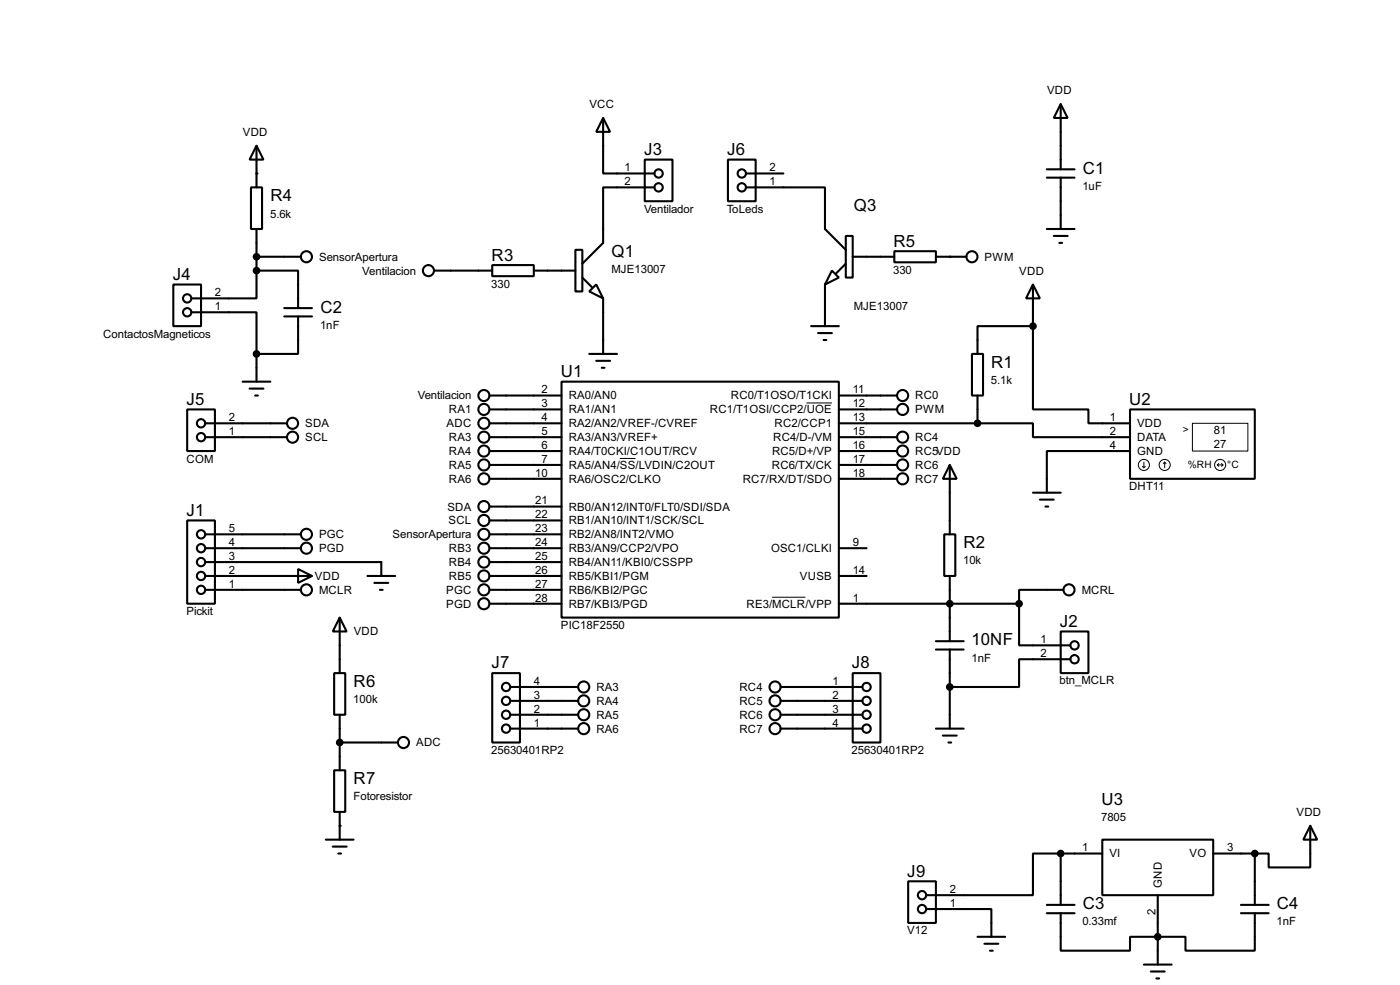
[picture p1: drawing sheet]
<svg xmlns="http://www.w3.org/2000/svg" width="256mm" height="180mm" viewBox="0 0 256 180" stroke-linecap="round" stroke-linejoin="round" font-family="sans-serif">
<g fill="none" stroke="#000" stroke-width=".38">
<path d="M194.3 19l1.3 2.6h-2.6zM194.3 19v12M46 34.3h2v7.6h-2zM47 26.7l1.3 2.5h-2.6zM47 26.7v7.6M110.5 21.6l1.3 2.5h-2.6zM110.5 21.6v10.1h9.4M118.1 29.2h5.1v7.6h-5.1zM119.9 34.3h-9.4v10.1l-3.8 3.9M133.3 29.2h5.1v7.6h-5.1zM136.7 34.3h14.4v7.6l3.8 3.8M136.7 31.7h6.8"/>
<path d="M191.8 31h5M191.8 32.5h5M194.3 32.5v9.4M31.7 52.1h5.1v7.6h-5.1zM35.1 57.1h11.9v7.7M47 49.5v5.1h-11.9M47 49.5h7.6v6.9M47 47h8.1M47 41.9v7.6M52.1 56.4h5M52.1 57.9h5M54.6 57.9v6.9h-7.6"/>
<path d="M79.5 49.5h10.7M90.2 48.5h7.6v2h-7.6zM97.8 49.5h7.6M105.4 45.7h1.3v7.6h-1.3zM106.7 50.8l1.8 1.8M107.9 53.3l1.3-1.2 1.3 2.5zM110.5 54.6v10.2M148.6 59.7h5.1M151.1 52.1v7.6M152.4 49.5l1.3 1.3-2.6 1.3zM154.9 43.2h1.3v7.6h-1.3zM154.9 48.3l-1.7 1.7"/>
<path d="M156.2 47h7.6M163.8 46h7.6v2h-7.6zM171.4 47h5.6M189.2 52.1l1.3 2.5h-2.5zM189.2 59.7v15.2h10.2v2.6h7.6M189.2 59.7h-10.1v5.1M189.2 52.1v7.6M191.8 41.9h5M193 43.2h2.6M194.1 44.4h.5M34.3 74.9h5.1v7.6h-5.1zM37.6 77.5h15"/>
<path d="M44.4 69.8h5.1M45.7 71.1h2.6M46.7 72.4h.5M47 64.8v5M89.7 77.5h13.2M89.7 72.4h13.2M89.7 74.9h13.2M102.9 69.8h50.8v43.2h-50.8zM107.9 64.8h5.1M109.2 66h2.6M110.2 67.3h.5M149.9 61h2.5"/>
<path d="M150.9 62.2h.5M153.7 77.5h25.4M153.7 72.4h10.6M153.7 74.9h10.6M178.1 64.8h2v7.6h-2zM179.1 77.5h10.1v2.5h17.8M179.1 72.4v5.1M207 74.9h22.9v12.7h-22.9zM34.3 95.2h5.1v15.3h-5.1zM37.6 97.8h17.5M37.6 80h15M89.7 97.8h13.2"/>
<path d="M89.7 80h13.2M89.7 92.7h13.2M89.7 95.2h13.2M89.7 82.5h13.2M89.7 85.1h13.2M89.7 87.6h13.2M153.7 80h10.6M153.7 82.5h10.6M153.7 85.1h10.6M153.7 87.6h10.6M173 97.8h2v7.6h-2zM174 85.1l1.3 2.5h-2.6z"/>
<path d="M174 85.1v12.7M189.2 90.2h5.1M190.5 91.4h2.5M191.5 92.7h.5M207 82.5h-15.2v7.7M37.6 107.9h17.5M37.6 100.3h17.5M37.6 105.4h19.5M37.6 102.9h32.2v2.5M54.6 104.1l2.5 1.3-2.5 1.3zM62.2 113l1.3 2.6h-2.5zM62.2 113v10.2"/>
<path d="M67.3 105.4h5.1M68.6 106.7h2.5M69.6 107.9h.5M89.7 107.9h13.2M89.7 110.5h13.2M89.7 100.3h13.2M89.7 105.4h13.2M89.7 102.9h13.2M153.7 110.5h33M153.7 100.3h5M153.7 105.4h5M171.4 117.3h5.1"/>
<path d="M171.4 118.9h5.1M174 105.4v11.9M174 118.9v14.4M186.7 110.5v7.6h9.4M194.3 115.6h5.1v7.6h-5.1zM194.8 107.9h-8.1v2.6M61.2 123.2h2v7.6h-2zM62.2 130.8v10.2M62.2 135.9h10.7M90.2 123.2h5v12.7h-5zM93.5 125.7h12.4M93.5 128.3h12.4"/>
<path d="M93.5 130.8h12.4M93.5 133.3h12.4M143 125.7h15M143 128.3h15M143 130.8h15M143 133.3h15M156.2 123.2h5.1v12.7h-5.1zM171.4 133.3h5.1M172.7 134.6h2.6M173.7 135.9h.5M196.1 120.6h-9.4v5.1h-12.7M59.7 153.7h5.1"/>
<path d="M61 154.9h2.5M61.2 141h2v7.6h-2zM62 156.2h.5M62.2 148.6v5.1M194.3 156.2h-5.1v7.6h-19.5M194.3 156.2v9.4M194.3 156.2h7.6M201.9 153.7h20.3v10.1h-20.3zM222.2 156.2h7.7M229.9 156.2v9.4M240 151.1l1.3 2.6h-2.5zM240 151.1v7.6h-7.6v-2.5h-2.5"/>
<path d="M166.4 161.3h5v7.6h-5zM169.7 166.4h11.9v5M179.1 171.4h5M180.3 172.7h2.6M181.4 174h.5M191.8 165.6h5M191.8 167.1h5M194.3 167.1v6.9h12.7v-2.6h10.2v2.6h12.7v-6.9M209.5 176.5h5.1M210.8 177.8h2.6M211.8 179.1h.5M212.1 163.8v12.7"/>
<path d="M227.3 165.6h5.1M227.3 167.1h5.1"/>
<circle cx="120.6" cy="31.8" r=".76"/>
<circle cx="120.6" cy="34.3" r=".76"/>
<circle cx="135.9" cy="34.3" r=".76"/>
<circle cx="135.9" cy="31.8" r=".76"/>
<circle cx="34.3" cy="54.6" r=".76"/>
<circle cx="34.3" cy="57.2" r=".76"/>
<circle cx="56.1" cy="47" r="1.02"/>
<circle cx="78.5" cy="49.5" r="1.02"/>
<circle cx="178.1" cy="47" r="1.02"/>
<circle cx="36.8" cy="77.5" r=".76"/>
<circle cx="53.6" cy="77.5" r="1.02"/>
<circle cx="88.6" cy="77.5" r="1.02"/>
<circle cx="88.6" cy="74.9" r="1.02"/>
<circle cx="88.6" cy="72.4" r="1.02"/>
<circle cx="165.4" cy="72.4" r="1.02"/>
<circle cx="165.4" cy="74.9" r="1.02"/>
<circle cx="36.8" cy="97.8" r=".76"/>
<circle cx="36.8" cy="80" r=".76"/>
<circle cx="53.6" cy="80" r="1.02"/>
<circle cx="56.1" cy="97.8" r="1.02"/>
<circle cx="88.6" cy="82.6" r="1.02"/>
<circle cx="88.6" cy="85.1" r="1.02"/>
<circle cx="88.6" cy="87.6" r="1.02"/>
<circle cx="88.6" cy="80" r="1.02"/>
<circle cx="88.6" cy="95.3" r="1.02"/>
<circle cx="88.6" cy="92.7" r="1.02"/>
<circle cx="88.6" cy="97.8" r="1.02"/>
<circle cx="165.4" cy="80" r="1.02"/>
<circle cx="165.4" cy="82.6" r="1.02"/>
<circle cx="165.4" cy="87.6" r="1.02"/>
<circle cx="165.4" cy="85.1" r="1.02"/>
<circle cx="36.8" cy="102.9" r=".76"/>
<circle cx="36.8" cy="100.3" r=".76"/>
<circle cx="36.8" cy="108" r=".76"/>
<circle cx="36.8" cy="105.4" r=".76"/>
<circle cx="56.1" cy="100.3" r="1.02"/>
<circle cx="56.1" cy="108" r="1.02"/>
<circle cx="88.6" cy="108" r="1.02"/>
<circle cx="88.6" cy="110.5" r="1.02"/>
<circle cx="88.6" cy="102.9" r="1.02"/>
<circle cx="88.6" cy="100.3" r="1.02"/>
<circle cx="88.6" cy="105.4" r="1.02"/>
<circle cx="195.8" cy="108" r="1.02"/>
<circle cx="196.8" cy="118.1" r=".76"/>
<circle cx="73.9" cy="135.9" r="1.02"/>
<circle cx="92.7" cy="133.4" r=".76"/>
<circle cx="92.7" cy="128.3" r=".76"/>
<circle cx="92.7" cy="125.7" r=".76"/>
<circle cx="92.7" cy="130.8" r=".76"/>
<circle cx="106.9" cy="125.7" r="1.02"/>
<circle cx="106.9" cy="128.3" r="1.02"/>
<circle cx="106.9" cy="133.4" r="1.02"/>
<circle cx="106.9" cy="130.8" r="1.02"/>
<circle cx="142" cy="133.4" r="1.02"/>
<circle cx="142" cy="125.7" r="1.02"/>
<circle cx="142" cy="130.8" r="1.02"/>
<circle cx="142" cy="128.3" r="1.02"/>
<circle cx="158.7" cy="128.3" r=".76"/>
<circle cx="158.7" cy="133.4" r=".76"/>
<circle cx="158.7" cy="130.8" r=".76"/>
<circle cx="158.7" cy="125.7" r=".76"/>
<circle cx="196.8" cy="120.7" r=".76"/>
<circle cx="168.9" cy="166.4" r=".76"/>
<circle cx="168.9" cy="163.8" r=".76"/>
</g>
<g fill="#000">
<circle cx="47" cy="31.7" r=".19"/>
<circle cx="174" cy="47" r=".19"/>
<circle cx="62.2" cy="151.1" r=".19"/>
</g>
<g fill="none" stroke="#000" stroke-width=".18">
<path d="M147.7 73.7h4.7M218.4 77.5h10.2v5h-10.2zM113.5 83.9h2.9M209.3 85.3l.2 .3M209.5 84.6v1M209.8 85.3l-.3 .3M213.4 84.6l-.3 .2M213.4 84.6l.2 .2M213.4 84.6v1M223 85.1h1M223 85.1l.3 .2M223.3 84.8l-.3 .3"/>
<path d="M223.8 84.8l.2 .3M224 85.1l-.2 .2M141.4 109.3h6.1"/>
<circle cx="209.5" cy="85.1" r="1.02"/>
<circle cx="213.4" cy="85.1" r="1.02"/>
<circle cx="223.5" cy="85.1" r="1.02"/>
</g>
<g fill="#000" stroke="#000" stroke-width=".38">
<circle cx="47" cy="49.5" r=".51"/>
<circle cx="47" cy="47" r=".51"/>
<circle cx="189.2" cy="59.7" r=".51"/>
<circle cx="47" cy="64.8" r=".51"/>
<circle cx="179.1" cy="77.5" r=".51"/>
<circle cx="174" cy="110.5" r=".51"/>
<circle cx="186.7" cy="110.5" r=".51"/>
<circle cx="62.2" cy="135.9" r=".51"/>
<circle cx="174" cy="125.7" r=".51"/>
<circle cx="194.3" cy="156.2" r=".51"/>
<circle cx="229.9" cy="156.2" r=".51"/>
<circle cx="212.1" cy="171.4" r=".51"/>
</g>
<g font-size="3.4">
<text x="118" y="28.4">J3</text>
<text x="133.2" y="28.4">J6</text>
<text x="198.3" y="31.8">C1</text>
<text x="49.5" y="36.9">R4</text>
<text x="156.4" y="38.6">Q3</text>
<text x="90.1" y="47.7">R3</text>
<text x="112" y="47">Q1</text>
<text x="163.7" y="45.2">R5</text>
<text x="31.6" y="51.3">J4</text>
<text x="58.7" y="57.2">C2</text>
<text x="102.8" y="69">U1</text>
<text x="181.6" y="67.4">R1</text>
<text x="34.2" y="74.1">J5</text>
<text x="206.9" y="74.1">U2</text>
<text x="34.2" y="94.4">J1</text>
<text x="176.5" y="100.3">R2</text>
<text x="178" y="118.1">10NF</text>
<text x="194.2" y="114.7">J2</text>
<text x="64.8" y="125.7">R6</text>
<text x="90.1" y="122.3">J7</text>
<text x="156.1" y="122.3">J8</text>
<text x="64.8" y="143.5">R7</text>
<text x="201.8" y="147.3">U3</text>
<text x="166.2" y="160.4">J9</text>
<text x="198.3" y="166.4">C3</text>
<text x="233.9" y="166.4">C4</text>
</g>
<g font-size="2.3">
<text x="191.8" y="17.2">VDD</text>
<text x="108" y="19.8">VCC</text>
<text x="44.5" y="24.8">VDD</text>
<text x="114.4" y="31.4">1</text>
<text x="114.4" y="33.9">2</text>
<text x="141" y="33.9">1</text>
<text x="141" y="31.4">2</text>
<text x="198.3" y="34.8">1uF</text>
<text x="49.5" y="39.8">5.6k</text>
<text x="118" y="38.9">Ventilador</text>
<text x="133.2" y="38.9">ToLeds</text>
<text x="58.5" y="47.7">SensorApertura</text>
<text x="180.4" y="47.7">PWM</text>
<text x="66.4" y="50.2">Ventilacion</text>
<text x="90" y="52.7">330</text>
<text x="112" y="50">MJE13007</text>
<text x="163.6" y="50.1">330</text>
<text x="186.7" y="50.2">VDD</text>
<text x="39.4" y="56.8">1</text>
<text x="39.4" y="54.2">2</text>
<text x="156.4" y="56.7">MJE13007</text>
<text x="18.9" y="61.8">ContactosMagneticos</text>
<text x="58.6" y="60.2">1nF</text>
<text x="181.5" y="70.3">5.1k</text>
<text x="41.9" y="77.1">2</text>
<text x="76.5" y="73.1">Ventilacion</text>
<text x="82.2" y="75.6">RA1</text>
<text x="99.2" y="72">2</text>
<text x="99.2" y="74.5">3</text>
<text x="99.2" y="77.1">4</text>
<text x="104.2" y="73.1">RA0/AN0</text>
<text x="104.2" y="75.6">RA1/AN1</text>
<text x="130" y="75.6">RC1/T1OSI/CCP2/UOE</text>
<text x="133.9" y="73.1">RC0/T1OSO/T1CKI</text>
<text x="156.2" y="72">11</text>
<text x="156.2" y="74.5">12</text>
<text x="156.2" y="77.1">13</text>
<text x="167.7" y="75.6">PWM</text>
<text x="167.7" y="73.1">RC0</text>
<text x="203.3" y="77.1">1</text>
<text x="41.9" y="79.6">1</text>
<text x="55.9" y="78.2">SDA</text>
<text x="55.9" y="80.7">SCL</text>
<text x="81.8" y="78.2">ADC</text>
<text x="82.2" y="80.7">RA3</text>
<text x="82.2" y="83.3">RA4</text>
<text x="99.2" y="79.6">5</text>
<text x="99.2" y="82.2">6</text>
<text x="104.2" y="78.2">RA2/AN2/VREF-/CVREF</text>
<text x="104.2" y="80.7">RA3/AN3/VREF+</text>
<text x="104.2" y="83.3">RA4/T0CKI/C1OUT/RCV</text>
<text x="141.4" y="83.3">RC5/D+/VP</text>
<text x="141.6" y="80.7">RC4/D-/VM</text>
<text x="141.9" y="78.2">RC2/CCP1</text>
<text x="156.2" y="79.6">15</text>
<text x="156.2" y="82.2">16</text>
<text x="167.7" y="80.7">RC4</text>
<text x="167.7" y="83.3">RC5VDD</text>
<text x="203.3" y="79.6">2</text>
<text x="203.3" y="82.2">4</text>
<text x="208.3" y="80.7">DATA</text>
<text x="208.3" y="78.2">VDD</text>
<text x="208.3" y="83.3">GND</text>
<text x="222.4" y="79.5">81</text>
<text x="222.4" y="82">27</text>
<text x="34.2" y="84.7">COM</text>
<text x="82.2" y="85.8">RA5</text>
<text x="82.2" y="88.3">RA6</text>
<text x="98" y="87.2">10</text>
<text x="99.2" y="84.7">7</text>
<text x="104.2" y="85.8">RA5/AN4/SS/LVDIN/C2OUT</text>
<text x="104.2" y="88.3">RA6/OSC2/CLKO</text>
<text x="136.1" y="88.3">RC7/RX/DT/SDO</text>
<text x="141.4" y="85.8">RC6/TX/CK</text>
<text x="156.2" y="84.7">17</text>
<text x="156.2" y="87.2">18</text>
<text x="167.7" y="85.8">RC6</text>
<text x="167.7" y="88.3">RC7</text>
<text x="206.8" y="89.7">DHT11</text>
<text x="82" y="93.4">SDA</text>
<text x="82.2" y="96">SCL</text>
<text x="98" y="92.3">21</text>
<text x="98" y="94.9">22</text>
<text x="104.2" y="93.4">RB0/AN12/INT0/FLT0/SDI/SDA</text>
<text x="104.2" y="96">RB1/AN10/INT1/SCK/SCL</text>
<text x="41.9" y="99.9">4</text>
<text x="41.9" y="97.4">5</text>
<text x="58.5" y="101">PGD</text>
<text x="58.5" y="98.5">PGC</text>
<text x="71.9" y="98.5">SensorApertura</text>
<text x="82.2" y="101">RB3</text>
<text x="98" y="97.4">23</text>
<text x="98" y="99.9">24</text>
<text x="104.2" y="98.5">RB2/AN8/INT2/VMO</text>
<text x="104.2" y="101">RB3/AN9/CCP2/VPO</text>
<text x="141.3" y="101">OSC1/CLKI</text>
<text x="156.2" y="99.9">9</text>
<text x="41.9" y="107.6">1</text>
<text x="41.9" y="105">2</text>
<text x="41.9" y="102.5">3</text>
<text x="57.7" y="106.1">VDD</text>
<text x="82.2" y="103.6">RB4</text>
<text x="82.2" y="106.1">RB5</text>
<text x="98" y="102.5">25</text>
<text x="98" y="105">26</text>
<text x="98" y="107.6">27</text>
<text x="104.2" y="103.6">RB4/AN11/KBI0/CSSPP</text>
<text x="104.2" y="106.1">RB5/KBI1/PGM</text>
<text x="146.6" y="106.1">VUSB</text>
<text x="156.2" y="105">14</text>
<text x="176.4" y="103.3">10k</text>
<text x="34.2" y="112.6">Pickit</text>
<text x="58.5" y="108.7">MCLR</text>
<text x="81.7" y="108.7">PGC</text>
<text x="81.7" y="111.2">PGD</text>
<text x="98" y="110.1">28</text>
<text x="104.2" y="108.7">RB6/KBI2/PGC</text>
<text x="104.2" y="111.2">RB7/KBI3/PGD</text>
<text x="136.8" y="111.2">RE3/MCLR/VPP</text>
<text x="156.2" y="110.1">1</text>
<text x="198.2" y="108.7">MCRL</text>
<text x="64.8" y="116.3">VDD</text>
<text x="102.7" y="115.1">PIC18F2550</text>
<text x="190.6" y="117.7">1</text>
<text x="97.8" y="125.3">4</text>
<text x="152.5" y="125.3">1</text>
<text x="178" y="121.1">1nF</text>
<text x="190.6" y="120.3">2</text>
<text x="194.1" y="125.3">btn_MCLR</text>
<text x="64.7" y="128.7">100k</text>
<text x="97.8" y="130.4">2</text>
<text x="97.8" y="127.9">3</text>
<text x="109.3" y="126.4">RA3</text>
<text x="109.3" y="129">RA4</text>
<text x="109.3" y="131.5">RA5</text>
<text x="135.5" y="126.4">RC4</text>
<text x="135.5" y="129">RC5</text>
<text x="135.5" y="131.5">RC6</text>
<text x="152.5" y="127.9">2</text>
<text x="152.5" y="130.4">3</text>
<text x="76.2" y="136.6">ADC</text>
<text x="90" y="138">25630401RP2</text>
<text x="97.8" y="133">1</text>
<text x="109.3" y="134.1">RA6</text>
<text x="135.5" y="134.1">RC7</text>
<text x="152.5" y="133">4</text>
<text x="156" y="138">25630401RP2</text>
<text x="64.8" y="146.5">Fotoresistor</text>
<text x="237.5" y="149.3">VDD</text>
<text x="198.2" y="155.8">1</text>
<text x="201.7" y="150.3">7805</text>
<text x="224.8" y="155.8">3</text>
<text x="203.2" y="156.9">VI</text>
<text x="217.9" y="156.9">VO</text>
<text x="174" y="166">1</text>
<text x="174" y="163.4">2</text>
<text x="211.7" y="167.5" transform="rotate(-90 211.7 167.5)">2</text>
<text x="212.8" y="162.5" transform="rotate(-90 212.8 162.5)">GND</text>
<text x="166.2" y="171">V12</text>
<text x="198.3" y="169.3">0.33mf</text>
<text x="233.8" y="169.3">1nF</text>
</g>
<g font-size="2.1">
<text x="216.7" y="79.3">&gt;</text>
<text x="217.6" y="85.7">%RH</text>
<text x="224.8" y="85.7">°C</text>
</g>
</svg>
